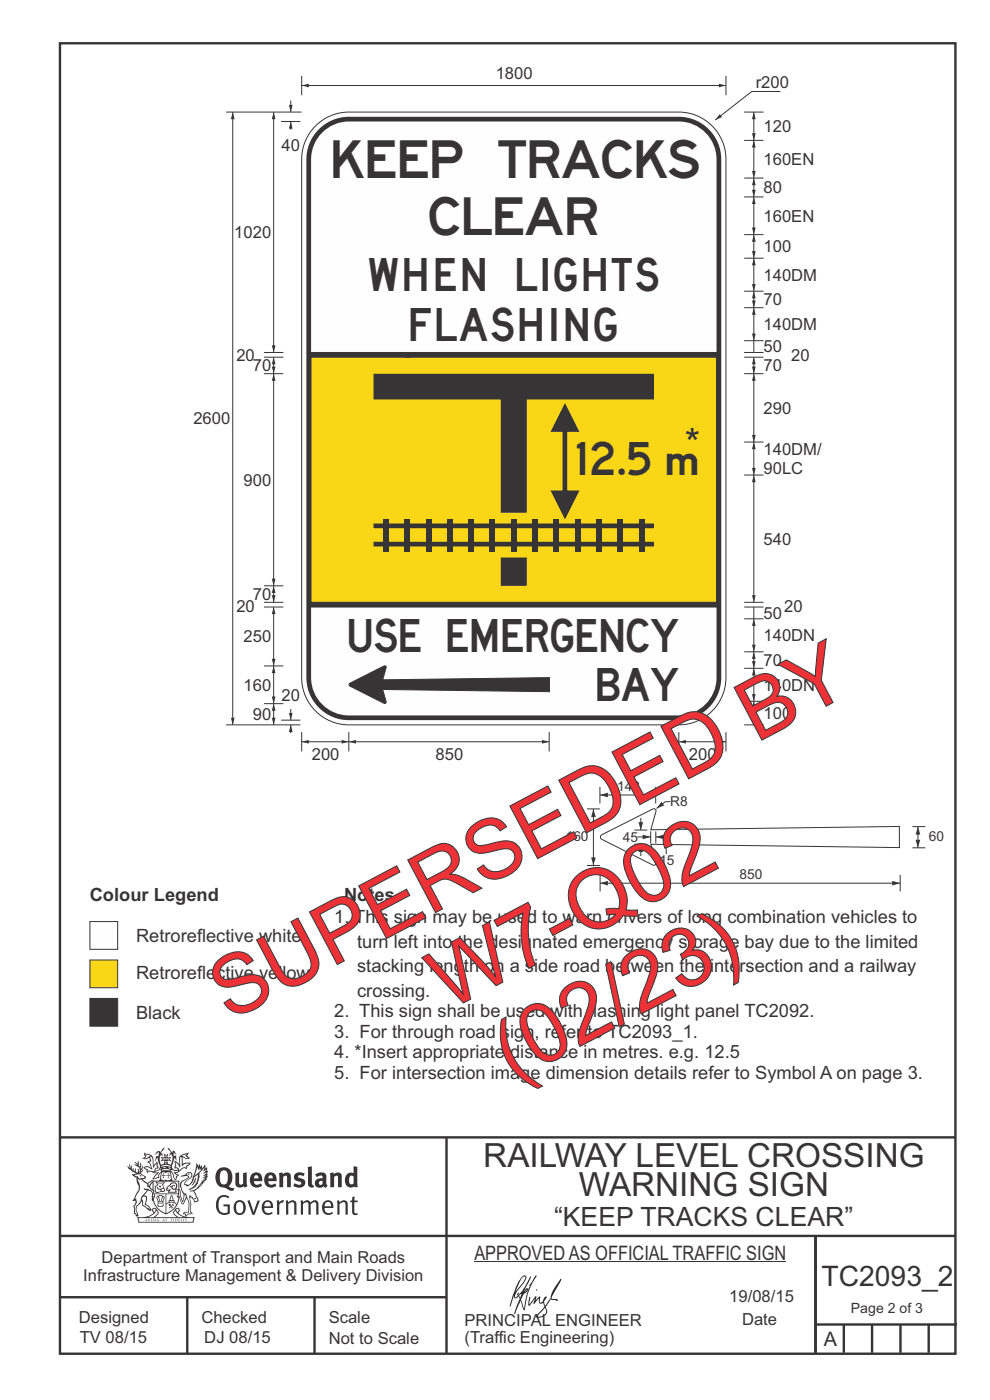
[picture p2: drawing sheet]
<svg xmlns="http://www.w3.org/2000/svg" width="210mm" height="297mm" viewBox="0 0 210 297" stroke-linecap="round" stroke-linejoin="round" font-family="sans-serif">
<path d="M12.7 9.2h190v278h-190zM12.7 241.3h190M94.7 241.4v45.8M12.7 275.2h82M39.7 275.2v12M66.7 275.2v12M173 262.1v24.9M173 281h30M179 281v6M185 281v6M191 281v6M197 281v6" fill="none" stroke="#373435" stroke-width=".51"/>
<path d="M19.1 203.7h5.9v5.8h-5.9z" fill-rule="evenodd" fill="#fad716" stroke="#373435" stroke-width=".21"/>
<path d="M19.1 211.8h5.9v5.9h-5.9z" fill-rule="evenodd" fill="#373435" stroke="#373435" stroke-width=".21"/>
<path d="M19.1 195.5h5.9v5.9h-5.9z" fill-rule="evenodd" fill="#fefefe" stroke="#373435" stroke-width=".21"/>
<path d="M12.7 262.2h190.1" fill="none" stroke="#373435" stroke-width=".51"/>
<path d="M100.6 267.7h66.2" fill="none" stroke="#373435" stroke-width=".21"/>
<g fill="#373435">
<path d="M47 248.4a2.55 2.55 0 0 0 0 2.7l.3 .2a.81 .81 0 0 0 1-1v-.5a1.04 1.04 0 0 0-1.1-1.5zM46.3 248.1a1.82 1.82 0 0 1 2.1-.2 1.82 1.82 0 0 1 .9 1.8 2.29 2.29 0 0 1-.8 2l.7 .3h.5l-.2 .6a2.87 2.87 0 0 1-2-.7 2.12 2.12 0 0 1-1.7-3.1z" fill-rule="evenodd"/>
<path d="M49.9 248.9l.8-.2v2a.46 .46 0 0 0 .3 .6 .46 .46 0 0 0 .6-.3v-2.1l.7-.2v2.4l.2 .5-.5 .3-.3-.3a1.02 1.02 0 0 1-1.2 .3 1.02 1.02 0 0 1-.6-1.1z" fill-rule="evenodd"/>
<path d="M54 249.5l-.1 .5h.9a.49 .49 0 0 0-.2-.6 .49 .49 0 0 0-.6 .1zM53.4 249.1a1.34 1.34 0 0 1 1.6-.2 1.34 1.34 0 0 1 .6 1.5v.2h-1.7a.77 .77 0 0 0 .5 .8 .77 .77 0 0 0 .9-.4l.3 .5a1.59 1.59 0 0 1-2 .2 1.59 1.59 0 0 1-.5-2.1z" fill-rule="evenodd"/>
<path d="M57 249.5l-.1 .5h1a.49 .49 0 0 0-.2-.6 .49 .49 0 0 0-.7 .1zM56.4 249.1a1.34 1.34 0 0 1 1.6-.2 1.34 1.34 0 0 1 .7 1.5v.2h-1.8a.77 .77 0 0 0 .5 .8 .77 .77 0 0 0 .9-.4l.4 .5a1.59 1.59 0 0 1-2.1 .2 1.59 1.59 0 0 1-.5-2.1z" fill-rule="evenodd"/>
<path d="M59.2 248.9l.7-.2 .1 .4a.95 .95 0 0 1 1-.3 .95 .95 0 0 1 .7 .8v2.3h-.8v-2.3a.46 .46 0 0 0-.8 .1v2.2h-.8z" fill-rule="evenodd"/>
<path d="M62.6 249.1a1.75 1.75 0 0 1 2-.1l-.2 .5-.6-.2a.43 .43 0 0 0-.6 .3l.4 .3a1.04 1.04 0 0 1 1.2 1.1 1.04 1.04 0 0 1-1.4 1l-1.2-.4 .3-.6 1 .4 .4-.4a.88 .88 0 0 0-1-.5l-.4-.2-.1-.4z" fill-rule="evenodd"/>
<path d="M65.3 247.6l.8-.2 .1 3.8 .3 .2 .1 .4a.88 .88 0 0 1-1 0 .88 .88 0 0 1-.3-1z" fill-rule="evenodd"/>
<path d="M67.8 250.6a.43 .43 0 0 0-.1 .7 .43 .43 0 0 0 .7-.1v-.7zM66.8 249.1a1.7 1.7 0 0 1 2.4 .1v1.9l.3 .4-.4 .5-.5-.4a1.03 1.03 0 0 1-1.7-.1 1.03 1.03 0 0 1 .8-1.5h.7v-.4a.8 .8 0 0 0-1.2 .1z" fill-rule="evenodd"/>
<path d="M70 248.9l.7-.2 .1 .4a.95 .95 0 0 1 1-.3 .95 .95 0 0 1 .7 .8v2.3h-.8v-2.3a.46 .46 0 0 0-.8 .1v2.2h-.8z" fill-rule="evenodd"/>
<path d="M74.3 249.5a1.48 1.48 0 0 0 0 1.7h.5l.2-.1v-1.5l-.3-.2zM75 247.4l.8 .1 .1 4.4h-.7l-.1-.2a1.26 1.26 0 0 1-1.4 0 1.26 1.26 0 0 1-.5-1.3 1.29 1.29 0 0 1 .4-1.4 1.29 1.29 0 0 1 1.4-.1z" fill-rule="evenodd"/>
<path d="M46.4 253.9a1.72 1.72 0 0 1 2.3 0l-.3 .3a1.24 1.24 0 0 0-1.4-.2 1.24 1.24 0 0 0-.6 1.4 1.49 1.49 0 0 0 1.2 1.9l.7-.1v-1.3h-.8l-.1-.4h1.3v1.9a1.93 1.93 0 0 1-2.2 0 1.93 1.93 0 0 1-.7-2.2l.2-.8z" fill-rule="evenodd"/>
<path d="M50.4 255.1a1.65 1.65 0 0 0 .2 2.2 .99 .99 0 0 0 1-1.4 .78 .78 0 0 0-.4-.8 .78 .78 0 0 0-.8 0zM50 254.9a1.33 1.33 0 0 1 1.6-.1 1.33 1.33 0 0 1 .5 1.4 1.31 1.31 0 0 1-1.3 1.6 1.31 1.31 0 0 1-1.2-1.6v-.6z" fill-rule="evenodd"/>
<path d="M52.5 254.7l.4-.1 .9 2.6 .8-2.5h.5l-1.1 3h-.5z" fill-rule="evenodd"/>
<path d="M56.3 255.2l-.2 .7h1.3a.7 .7 0 0 0-.3-.8 .7 .7 0 0 0-.8 .1zM55.9 255a1.22 1.22 0 0 1 1.5-.2 1.22 1.22 0 0 1 .5 1.5h-1.8a.93 .93 0 0 0 .5 1 .93 .93 0 0 0 1.1-.2l.2 .3a1.43 1.43 0 0 1-1.8 .1 1.43 1.43 0 0 1-.6-1.7z" fill-rule="evenodd"/>
<path d="M58.7 254.7l.4-.1 .1 .5 .4-.4 .6-.1-.2 .5a.66 .66 0 0 0-.8 .7v1.9h-.4z" fill-rule="evenodd"/>
<path d="M60.6 254.7l.4-.1 .1 .5a.94 .94 0 0 1 1-.5 .94 .94 0 0 1 .8 .8v2.3h-.5l-.1-2.5a.81 .81 0 0 0-1.2 .3v2.2h-.4z" fill-rule="evenodd"/>
<path d="M63.7 254.7l.5-.1 .1 .5 .4-.3a.78 .78 0 0 1 1.1 .3 .9 .9 0 0 1 1-.5 .9 .9 0 0 1 .8 .8v2.3h-.5l-.1-2.5a.67 .67 0 0 0-1.1 .3v2.2h-.5v-2.4l-.4-.3-.7 .4v2.3h-.5z" fill-rule="evenodd"/>
<path d="M69 255.2l-.1 .7h1.3a.7 .7 0 0 0-.3-.8 .7 .7 0 0 0-.9 .1zM68.7 255a1.22 1.22 0 0 1 1.5-.2 1.22 1.22 0 0 1 .5 1.5h-1.8a.93 .93 0 0 0 .4 1 .93 .93 0 0 0 1.2-.2l.1 .3a1.44 1.44 0 0 1-1.7 .1 1.44 1.44 0 0 1-.6-1.7z" fill-rule="evenodd"/>
<path d="M71.4 254.7l.5-.1 .1 .5a.94 .94 0 0 1 1-.5 .94 .94 0 0 1 .8 .8v2.3h-.5l-.1-2.5a.81 .81 0 0 0-1.2 .3v2.2h-.4z" fill-rule="evenodd"/>
<path d="M74.7 253.9l.5-.1v.9h.7l-.1 .3h-.6v2.2l.1 .2h.5l.1 .3a.75 .75 0 0 1-1.2-.6v-2.1h-.4v-.3h.4z" fill-rule="evenodd"/>
<path d="M30.8 244.9l1.1 .3-.9 .5h-.4l.6-.5zM31.8 245.4h.2a2.44 2.44 0 0 1 .4 1.9l.1 .5 .7-1-.1 .6 .3 .3a.57 .57 0 0 0-.6 .7l-1-.1-.5 .2 .2-.5-.8-.3 .7-.1 .9 .5 .1-.1-.6-1.3-.2-.2h.5zM30.7 244.4l-.1 .5 .2 .4-.6 .4a1.04 1.04 0 0 0 1.4-.1l.2 .6-.3 .1-.2 .4a.94 .94 0 0 1 .8 1.1l-.2-.1a1.16 1.16 0 0 0-1.5-.1l.3 .4 .4 .2 .1 .5 .2 .1 .1-.2a.94 .94 0 0 1 1.1 .2l.8 .1-1.2 1.2a1.13 1.13 0 0 0 1.2-.2l.4-.1-.1-.4 .5-.8a.83 .83 0 0 0-.6 1.1l-.3-.1-.7 .4 1.1-1.4-.5 .1-.5-.1 1.3-.5-.1-.1-.9 .4v-.3l.2-.2 .3 .1 .1-.3-.2-.4v-.6l-.1-.4-.7 1v-.7a1.42 1.42 0 0 0-1.6-1.8z" fill-rule="evenodd"/>
<path d="M38.5 245.2l.5-.2 .7-.1-.6 .3 .8 .5h-.3zM38.3 245.5l.2-.1 .1 2a1.69 1.69 0 0 1 1.6-.6l-.8 .5 .1 .5a1.1 1.1 0 0 0-1.5 .6l-.1-.5-.2-.2h-.5l.3-.4-.3-.7a1.42 1.42 0 0 1 .8 1.1l.2-.1zM37.1 246.2l.1 1-.2 .3 .1 .4h.5l.1 .2a.96 .96 0 0 1-1.1-.1l-.1 .1a1.06 1.06 0 0 0 1.3 .2v.1a.72 .72 0 0 1-1 .2l.3 .5 .6 .2-.4 .2-.1 .6-.2-.3-.4-1.1-.4-.4 .4 .9a1.54 1.54 0 0 0 .7 1.2l.2-.3a.58 .58 0 0 1 .4-.8l.2-.1h-.3l-.5-.3 .9-.5a.93 .93 0 0 1 1.2-.5v.2l.2-.2 .1-.5a.99 .99 0 0 0 .7-.8l-1.3 .1-.3 .2-.1-1.4 .9 .4 .9-.3h-.4l-.5-.4 .4-.7-.6 .2a1.46 1.46 0 0 0-1.4 2.1v.4l-.2-.4z" fill-rule="evenodd"/>
<path d="M35.6 248.9l.2 .1-.1 .3 .4 .1h-.4v.6l-.1-.6h-.3l.3-.1z" fill-rule="evenodd"/>
<path d="M34.6 248.9l.2 .1v.3l.3 .1h-.3l-.1 .6v-.6h-.4l.4-.1z" fill-rule="evenodd"/>
<path d="M34.3 248.8a.57 .57 0 0 1 .9 .2 .57 .57 0 0 1 .9-.2l.2 1.4h-.2a.57 .57 0 0 1-.9 0 .69 .69 0 0 1-1.1 0zM34.2 248.1l-.3 2.1-.2 .4h3l-.2-.4-.3-2.1h-.2v.2l-.8-.1-.8 .1v-.2z" fill-rule="evenodd"/>
<path d="M34.2 252.4a.3 .3 0 0 0 .6 0 .3 .3 0 0 0-.6 0zM33.3 250.9l.3 .3-.3 .4a.79 .79 0 0 0 0 1.3l.8-.2-.1-.3a.55 .55 0 0 1-.7-.6l.1-.1 .2 .3 .3 .2 .8-.2-.4-.7 .4-.4-.7 .2zM33 250.7l1.1 .2 .9-.2-.4 .6 .4 1.2a.56 .56 0 0 1-.8 .3l-.2 .1a.73 .73 0 0 1-.9 .1 .73 .73 0 0 1-.3-1v-.4l.6-.4z" fill-rule="evenodd"/>
<path d="M35.6 251.8l.7-.4a.58 .58 0 0 1 1-.1 .58 .58 0 0 1-.4 .9l-.3-.3a.43 .43 0 0 1 .6-.4 .57 .57 0 0 0-.8 .2l-.2-.1-.3 .1 .4 .2a.55 .55 0 0 0 .9 .4v.5h-1.3l.3-.4-.1-.1-.6 .1 .2-.3-.2-.1zM35.4 251.8l-.1 .2a.39 .39 0 0 0 .2 .6h.3l-.2 .4h1.9l-.1-.8a.86 .86 0 0 0-.1-1.3 .86 .86 0 0 0-1.3 .4z" fill-rule="evenodd"/>
<path d="M36 254.8h.8v.2h-.8zM36.4 253.8l.2 .8h-.4zM36.4 253.5l-.3 .5-.1 .6h-.2v.4l-.7 .4 .2 .1a1.48 1.48 0 0 1 2.1 .2l.2-.1-.6-.5v-.5h-.2l-.1-.6z" fill-rule="evenodd"/>
<path d="M35.8 255.4l.4 .1 .1 .3 .3-.2-.2-.2a.38 .38 0 0 1 .5 .5l-.2-.2-.3 .2 .3 .2-.3 .3-.1-.4-.4 .4-.1-.2 .4-.3-.1-.1-.2 .1z" fill-rule="evenodd"/>
<path d="M34.5 254h.2v.2l-.2 .6h-.2zM33.6 255.3h.9v.2a.55 .55 0 0 1-.8 .4v-.2l-.2-.1zM33.4 254h.2l.2 .8h-.2zM33.6 255l.8-.1 .1 .2h-.8zM33.8 253.7h.5l-.2 1.1h-.1zM33.3 253.8l-.1 .3 .3 1.1a.48 .48 0 0 0-.1 .6 .48 .48 0 0 0 .5 .2h.5a.49 .49 0 0 0 .2-.8l.3-1.1-.1-.3a1.42 1.42 0 0 0-1.5 0z" fill-rule="evenodd"/>
<path d="M33.7 251.5l.4 .1 .1 .3h-.3z" fill-rule="evenodd"/>
<path d="M41.3 250.1l.3-.2-.2 .8-.6 .8h-.2l.5-.7z" fill-rule="evenodd"/>
<path d="M39.7 249l.3-.2 .5 .2a.88 .88 0 0 1-.6 1.1 1.22 1.22 0 0 0-.8 1.3l.5 .2a.72 .72 0 0 0 .9-.4l.5-.8 .2-.6 .8-.6v.2a2.85 2.85 0 0 1-2 2.9l.1 .1a2.13 2.13 0 0 0 1.9-1.5v-.3a2.01 2.01 0 0 0 .3-1.7l1.1-1.3-.4 1 .7-.5-.7 1 .8-.4-.8 .8 .7-.2-.9 .6 .8-.1-.8 .4h.7l-.8 .3 .3 .2h-.4l.2 .3h-.4l.2 .3h-.4l.1 .2h-.1a2.16 2.16 0 0 1-2 1.1l.1 .2 .4-.1a.76 .76 0 0 1 .7 .8l.5 1.2-.6 .2a1.45 1.45 0 0 0-1.1-1.3l.2 1.8-.1 1.8 .4 .3a1.07 1.07 0 0 0-1.2 .4v-.3l-.5-.2a.87 .87 0 0 1 1.1-.1v-.7a4.4 4.4 0 0 0-.6-3.1l-.1-.3h-.2a2.16 2.16 0 0 1-.7-2.2l.3-.4 1.2-.7a.55 .55 0 0 0-.4-.8zM37.8 252.4a.76 .76 0 0 1 .3 1.1l.6 1.6 .4-1.7 .2 .1a.61 .61 0 0 1-.1 .9l-.3 .8-.2 .1-.7-1.6-.3 .1a1.18 1.18 0 0 0 .1-1.4zM41.8 247.5l.2 .7 .3-.5v.6l.4-.5a1.9 1.9 0 0 1-1.2 1.4l-.3 .3zM38.2 249.6l1.4-.2 .2 .2v.3l-.5 .2a1.26 1.26 0 0 0-.9 1.9l.2 .7a1.84 1.84 0 0 1 .1 2.1l-.4-1.4a.96 .96 0 0 0-.4-1.2l-.4 .2a.78 .78 0 0 1 0 1.3l.1 .3h.4l.4 1.1a.38 .38 0 0 0 .2 .4 .38 .38 0 0 0 .4-.1l.6-1.2a2.94 2.94 0 0 1 .4 2.5l-.1 .4h-.8l-.3 .4v.2l.4-.1 .1 .4 .2 .1a1.02 1.02 0 0 1 1.3-.5v-.4l-.3-.1 .1-1.8-.3-1.3h.1a1.14 1.14 0 0 1 .8 1 .63 .63 0 0 0 .8-.2 .63 .63 0 0 0-.2-.9l-.6-1.2 .9-.6 .2-.4h.3l-.1-.2h.4l-.1-.3h.3l-.1-.3 .5-.1-.2-.2 .6-.4v-.2h-.2l.4-.5h-.3l.3-.5-.4 .1 .4-.5v-.3l-.3 .2 .2-.7-.1-.2-.4 .3v-.8l-.6 .8-.2-.8-.2 .5-.3-.7-.1 .6-.5-.8-.1 1.4-.6 1.8a1.81 1.81 0 0 1-1 1.5l-.6-.2a1.75 1.75 0 0 1 1.1-1.2 .75 .75 0 0 0 .1-1.3 .75 .75 0 0 0-1.2 .4z" fill-rule="evenodd"/>
<path d="M41.2 254.1h.3l.2 .2-.4 .1z" fill-rule="evenodd"/>
<path d="M29.4 258.4h11.6l-.1 .8h-11.4zM31.3 258.2l.5-.1a2.48 2.48 0 0 0 1.4-1.3l.3 .5-.5 .6-.5 .3zM32.5 256.6l.3-.2 .2 .1-.3 .7zM37.2 256.8a2.65 2.65 0 0 0 1.8 1.4h-1.1l-.5-.3-.5-.6zM37.4 256.5l.2-.1 .3 .2-.3 .6zM29.2 258.2l.1 1.2h11.8l.2-1.1-.2-.1a4.1 4.1 0 0 1-3.3-.9l.3-.4-.1-.6a1.06 1.06 0 0 0-1.3 1l.2 .4 .6 .5h-4.7l.3-.1a.84 .84 0 0 0 .6-.8 .84 .84 0 0 0-.5-.8l-.3-.2h-.5l-.1 .6 .3 .4a4.2 4.2 0 0 1-3.4 .9z" fill-rule="evenodd"/>
<path d="M31 258.7l.1 .2h-.2zM31 258.5l-.3 .6 .4-.2 .2 .2z" fill-rule="evenodd"/>
<path d="M31.3 258.6h.3v.4a.25 .25 0 0 0 .2-.1 .25 .25 0 0 0-.1-.3h.1a.29 .29 0 0 1 0 .4 .29 .29 0 0 1-.4 0 .29 .29 0 0 1 0-.4z" fill-rule="evenodd"/>
<path d="M32.2 258.6a.22 .22 0 0 1 .3 .2 .22 .22 0 0 1-.3 .2zM32 258.6l.1 .4a.33 .33 0 0 0 .4 0 .33 .33 0 0 0 0-.4 .33 .33 0 0 0-.5 0z" fill-rule="evenodd"/>
<path d="M32.9 258.7l.1 .2h-.2zM32.9 258.5l-.2 .6 .3-.2 .2 .2z" fill-rule="evenodd"/>
<path d="M33.3 258.6h.2l.1 .1 .2-.1-.2 .2 .2 .3-.3-.3-.1 .3h-.1l.2-.3z" fill-rule="evenodd"/>
<path d="M34.7 258.7l.1 .2h-.2zM34.7 258.5l-.3 .6 .4-.2 .2 .2z" fill-rule="evenodd"/>
<path d="M35 258.5h.5l-.2 .1v.5h-.2l.1-.5z" fill-rule="evenodd"/>
<path d="M36.2 258.6l.3-.1-.1 .1v.2h.1h-.1v.3h-.2z" fill-rule="evenodd"/>
<path d="M36.7 258.6h.2v.5h-.2z" fill-rule="evenodd"/>
<path d="M37.3 258.6a.22 .22 0 0 1 .3 .2 .22 .22 0 0 1-.3 .2zM37.1 258.6v.4a.33 .33 0 0 0 .5 0 .33 .33 0 0 0 0-.4 .33 .33 0 0 0-.5 0z" fill-rule="evenodd"/>
<path d="M37.8 258.6l.4-.1-.2 .1v.2h.1h-.1v.2l.2 .1h-.4z" fill-rule="evenodd"/>
<path d="M38.4 258.6h.2l-.1 .4 .2 .1h-.3z" fill-rule="evenodd"/>
<path d="M38.9 258.6h.2v.5h-.2z" fill-rule="evenodd"/>
<path d="M39.3 258.6h.2h-.1l.2 .3-.2 .2-.1-.1v-.1l.2 .1z" fill-rule="evenodd"/>
<path d="M34.2 247.4a1.51 1.51 0 0 1 2 .2 2.67 2.67 0 0 0-2.1 0zM35.7 247.6l.4 .1 .1 .3-.4-.1zM34.6 247.6h.5l.1 .2h-.4zM34 247.8l.3 .2h-.3zM34.9 246.9l.3-.2 .3 .2zM34.9 245.6l.2 .1v.3h-.2zM35 245.1l.2 .2 .2-.2-.1 .3h-.2zM35.1 246.3h.2l.1 .4-.2-.2-.2 .2zM35.3 245.7l.2-.1v.4h-.2zM34.4 245.7h.3l.1 .3-.4 .1 .2-.2zM35.7 245.7h.3l-.2 .2 .2 .2-.4-.1zM32.7 244.9l1-.5-.1 1-.2-.2-.3 .2-.3 1.1 .5-1 .3 .9a1.84 1.84 0 0 1 .2 1.7l.4 .1a2.48 2.48 0 0 1 2.2 0l.2-.2-.2-.7 .7-1.8 .4 .7-.2-1-.2-.1-.2 .3v-.9l.6 .4-.6-.8-.3 .1-.1 .4-.5-.9-.5-.3 .2 .5 .6 .5-.5 .8 .4-.4a2.06 2.06 0 0 1 0 2.3l-.5-.2-.2-.6 .1-.1 .8 .2-.4-.5 .4-.5-.7 .2-.2-.2 .2-.7-.5 .4-.5-.4 .2 .7-.2 .2-.7-.2 .4 .5-.4 .5 .8-.2 .1 .1-.2 .6-.5 .2a2.02 2.02 0 0 1 0-2.2l.3 .5-.1-.7-.3-.1 .8-1.2-.4 .3-.5 .8-.2-.3a.8 .8 0 0 0-.8 .5z" fill-rule="evenodd"/>
<path d="M29.2 250.1l.3 .1a.61 .61 0 0 1 .8 .4l.3 .2a.8 .8 0 0 1 .6 1l.4 .1 .5 .5a1 1 0 0 1 .5 1.1l-.1 .7v-.5h-.1a.96 .96 0 0 0-.8-1.3l-.2-.2h-.7l-.1-.1-.1 .1 .1 .3h.6l-1.2 1.3-.2 1-.4 .6a1.33 1.33 0 0 0-.5 1.8l.2 .5a1.26 1.26 0 0 1-.5-1.5l-.1-.3a1.56 1.56 0 0 0 .4-1.7l-.3 .2 .2-.5a3.2 3.2 0 0 0 .7-3zM30.4 253.9h.4a2.06 2.06 0 0 1-.1 1.6l.7 .5 .4 .4-.6-.1-.8-.6-.1-.9a.51 .51 0 0 1 .1-.9zM28.6 249.3a1.52 1.52 0 0 1 2.1 .5l-1.1 .2-.2-.1-.1-.4h-.5zM27.5 247v.8l-.3-.4h-.1a3.1 3.1 0 0 0 1.9 1.6l-1 .1 .5 .6 .5 .1 .1 1.1a1.84 1.84 0 0 1-.3 2.5l-.4 .9-.3 .4 .2 .1 .4-.1 .1 .4-.2 .5-.3 .2 .1 1.7h.2l.3 .5 .1 .1 .4-.1-.1-.5a1.3 1.3 0 0 1-.1-1.7l.9-1 .1 1.1 .6 .2 .5 .5 .1-.1 .2 .3h.5a1.85 1.85 0 0 0-1.2-1.4l.1-.3a1.39 1.39 0 0 0 0-1.4l-.5-.1 .5-.5a.66 .66 0 0 1 .9-.4 .66 .66 0 0 1 .3 .9l-.1 .4 .2-.1v.2l-.1 .3 .2 .5 .1-.3a2.24 2.24 0 0 0 .1-2.2 .73 .73 0 0 1-.7-.7 .73 .73 0 0 1 .6-.7v-.2a.94 .94 0 0 0-.9 .8 .48 .48 0 0 1-.1-.6 .48 .48 0 0 1 .5-.2l.5-.3a.51 .51 0 0 0-.8 .2l-.5 .2-1-.8h.6l.2-.5-1.2-.7 .5-.5v-.3l-.5 .4 .1-.2a.69 .69 0 0 0 .2-1v.4l-.2 .3v-1.1l-.3-.2 .1 .6-.1 .2-.4-1.3v.7l-.6-.4 .5 .7-.6-.2 .3 .3a1 1 0 0 1 .7 1.4l-.2-.8v.9l-.5-.2v-.8l-.2 .7-.2-.1-.1-.6-.2 .4-.2-.2 .1-.7-.2 .5z" fill-rule="evenodd"/>
<path d="M29.6 249.4l.2-.1 .3 .2z" fill-rule="evenodd"/>
<path d="M32.4 250.5h5.6v2l-.2-.1v-1.7h-5.2v2.5h5.2v-.8l.1 .2-.1 1.1v-.3h-2.5v4a4.1 4.1 0 0 0 2.6-3.6l.1-.1a4 4 0 0 1-2.8 3.9 4.2 4.2 0 0 1-2.8-4.7l.1 1.2 .1-.1a3.8 3.8 0 0 0 2.5 3.4v-4h-2.5l-.2-.9z" fill-rule="evenodd"/>
<circle cx="40" cy="249.1" r=".17"/>
</g>
<g fill="#252726">
<path d="M111.6 273.7l.2-.2-.5 .7zM110.4 274.5l.3 .1-.3 .7-.3-.4zM110.9 270.9l.5-.1a9.3 9.3 0 0 1-2 3.2l-.1 .2 1-2.5zM110.6 271a14.7 14.7 0 0 0-2.2 4.9l-.3 1.2 .1 .1 .8-2.4a.42 .42 0 0 0 .2 .7 .42 .42 0 0 0 .6-.3l.2-.2 .2 .6-1.1 3.1h.2l1.1-2.8 .6 1.9 .2 .2 .2-.5a13.5 13.5 0 0 1 2-6.2l.5-.5-.2-.2-1.6 2.1 .4-.1a14.9 14.9 0 0 0-1.3 5.1l-.4-1.2a1.39 1.39 0 0 1 .2-1.8l.1-.2a.92 .92 0 0 0 .8-1.2 .75 .75 0 0 0-.7 .7l-.2 .2 1.6-3.4h-.1l-.4 .7a10.5 10.5 0 0 1-2.2 3.2l.2-.4a.32 .32 0 0 0-.4 .2 .32 .32 0 0 0 .1 .4l-.5 .4a3.2 3.2 0 0 1 1.1-2.3l.5-.6a2.49 2.49 0 0 0 .7-1.6l-.3-.2z" fill-rule="evenodd"/>
<path d="M115.6 277.5a1.15 1.15 0 0 1 .1 1.3 1.15 1.15 0 0 1-1.2 .5h-.5zM112.3 275.1l-.3 1.7 .3 .2 1.2-1.5-.3 1.1 1.1-1.2a.94 .94 0 0 0 .4 1.2l.5-.3 .3 .9-1.2 1.3a.98 .98 0 0 0-.5 1 1.9 1.9 0 0 0 2.3-1.3l-.1-.3a1.02 1.02 0 0 1 .3-1.4l.5-.9 1.5 .3-.2-.5v.3l-1.1-.2v-.2l2-3.6 .1-.3-.1-.1-1.8 2.7a6.6 6.6 0 0 1-1.5 3l-.2-.2a1.01 1.01 0 0 1 .4-1.4l.1-.2-.3-.2-.3 .5-.2 .5-.5 .4-.2-.4 .1-.9-.2-.1-.8 .9 .2-.9h-.1l-1.4 1.7 .2-1.4v-.1z" fill-rule="evenodd"/>
<path d="M113.7 273.5l.3 .3h-.3z" fill-rule="evenodd"/>
</g>
<path d="M66.5 27.1a10 10 0 0 1 7.5-3.3h70a10 10 0 0 1 10 10v110a10 10 0 0 1-10 10h-70a10 10 0 0 1-10-10v-110a10 10 0 0 1 2.5-6.7z" fill-rule="evenodd" fill="#fefefe" stroke="#373435" stroke-width=".21"/>
<path d="M67.6 27.4a9 9 0 0 1 6.4-2.6h70a9 9 0 0 1 9 9v110a9 9 0 0 1-9 9h-70a9 9 0 0 1-9-9v-110a9 9 0 0 1 2.6-6.4z" fill-rule="evenodd" fill="#373435"/>
<path d="M68.3 28.1a8 8 0 0 1 5.7-2.3h70a8 8 0 0 1 8 8v110a8 8 0 0 1-8 8h-70a8 8 0 0 1-8-8v-110a8 8 0 0 1 2.3-5.7z" fill-rule="evenodd" fill="#fefefe"/>
<g fill="#373435" stroke="#373435" stroke-width=".21">
<path d="M66 74.8h86v1h-86z" fill-rule="evenodd"/>
<path d="M66 127.8h86v1h-86z" fill-rule="evenodd"/>
</g>
<path d="M66 75.8h86v52h-86z" fill-rule="evenodd" fill="#fad716" stroke="#373435" stroke-width=".21"/>
<path d="M64 16.1v4.1M159.9 131.3v7" fill="none" stroke="#373435" stroke-width=".21"/>
<g fill="#373435">
<path d="M159.5 136.8h.8l-.4 1.5z"/>
<path d="M159.9 131.3l.4 1.5h-.8z"/>
</g>
<path d="M157.8 127.8h4.2M157.8 128.8h4.2M157.8 131.3h4.2M157.8 138.3h4.2M159.9 128.8v2.5M157.8 141.8h4.2M157.8 148.8h4.2M159.9 141.8v7" fill="none" stroke="#373435" stroke-width=".21"/>
<g fill="#373435">
<path d="M159.5 147.3h.8l-.4 1.5z"/>
<path d="M159.9 141.8l.4 1.5h-.8z"/>
</g>
<path d="M159.9 138.3v3.5" fill="none" stroke="#373435" stroke-width=".21"/>
<g fill="#373435">
<path d="M159.5 140.3h.8l-.4 1.5z"/>
<path d="M159.9 138.3l.4 1.5h-.8z"/>
</g>
<path d="M159.9 148.8v5" fill="none" stroke="#373435" stroke-width=".21"/>
<g fill="#373435">
<path d="M159.5 152.3h.8l-.4 1.5z"/>
<path d="M159.9 148.8l.4 1.5h-.8z"/>
</g>
<path d="M157.8 54.8h4.2M159.9 54.8v7M157.8 75.8h4.2M157.8 74.8h4.2M157.8 72.3h4.2M157.8 65.3h4.2M157.8 61.8h4.2M159.9 72.3v2.5M157.8 153.8h4.2" fill="none" stroke="#373435" stroke-width=".21"/>
<g fill="#373435">
<path d="M159.9 54.8l.4 1.5h-.8z"/>
<path d="M159.5 60.3h.8l-.4 1.5z"/>
</g>
<path d="M159.9 61.8v3.5" fill="none" stroke="#373435" stroke-width=".21"/>
<g fill="#373435">
<path d="M159.9 61.8l.4 1.5h-.8z"/>
<path d="M159.5 63.8h.8l-.4 1.5z"/>
</g>
<path d="M159.9 49.8v5" fill="none" stroke="#373435" stroke-width=".21"/>
<g fill="#373435">
<path d="M159.9 49.8l.4 1.5h-.8z"/>
<path d="M159.5 53.3h.8l-.4 1.5z"/>
</g>
<path d="M157.8 49.8h4.2M159.9 65.3v7" fill="none" stroke="#373435" stroke-width=".21"/>
<g fill="#373435">
<path d="M159.9 65.3l.4 1.5h-.8z"/>
<path d="M159.5 70.8h.8l-.4 1.5z"/>
</g>
<path d="M157.8 29.8h4.2M157.8 23.8h4.2M159.9 41.8v8" fill="none" stroke="#373435" stroke-width=".21"/>
<g fill="#373435">
<path d="M159.5 48.3h.8l-.4 1.5z"/>
<path d="M159.9 41.8l.4 1.5h-.8z"/>
</g>
<path d="M159.9 23.8v6" fill="none" stroke="#373435" stroke-width=".21"/>
<g fill="#373435">
<path d="M159.9 23.8l.4 1.5h-.8z"/>
<path d="M159.5 28.3h.8l-.4 1.5z"/>
</g>
<path d="M159.9 100.8v27" fill="none" stroke="#373435" stroke-width=".21"/>
<g fill="#373435">
<path d="M159.5 126.3h.8l-.4 1.5z"/>
<path d="M159.9 100.8l.4 1.5h-.8z"/>
</g>
<path d="M165.5 19.4h-6l-7.8 6.1M157.8 100.8h4.2" fill="none" stroke="#373435" stroke-width=".21"/>
<path d="M152.7 24.2l.5 .6-1.5 .7z" fill="#373435"/>
<path d="M64 18.1h90" fill="none" stroke="#373435" stroke-width=".21"/>
<g fill="#373435">
<path d="M152.5 17.7l1.5 .4-1.5 .4z"/>
<path d="M64 18.1l1.5-.4v.8z"/>
</g>
<path d="M154 16.1v4.1M159.9 93.8v7" fill="none" stroke="#373435" stroke-width=".21"/>
<g fill="#373435">
<path d="M159.9 93.8l.4 1.5h-.8z"/>
<path d="M159.5 99.3h.8l-.4 1.5z"/>
</g>
<path d="M159.9 79.3v14.5M157.8 93.8h4.2" fill="none" stroke="#373435" stroke-width=".21"/>
<g fill="#373435">
<path d="M159.5 92.3h.8l-.4 1.5z"/>
<path d="M159.9 79.3l.4 1.5h-.8z"/>
</g>
<path d="M159.9 37.8v4M157.8 41.8h4.2" fill="none" stroke="#373435" stroke-width=".21"/>
<g fill="#373435">
<path d="M159.9 37.8l.4 1.5h-.8z"/>
<path d="M159.5 40.3h.8l-.4 1.5z"/>
</g>
<path d="M157.8 37.8h4.2M159.9 29.8v8" fill="none" stroke="#373435" stroke-width=".21"/>
<g fill="#373435">
<path d="M159.5 36.3h.8l-.4 1.5z"/>
<path d="M159.9 29.8l.4 1.5h-.8z"/>
</g>
<path d="M159.9 75.8v3.5" fill="none" stroke="#373435" stroke-width=".21"/>
<g fill="#373435">
<path d="M159.9 75.8l.4 1.5h-.8z"/>
<path d="M159.5 77.8h.8l-.4 1.5z"/>
</g>
<path d="M157.8 79.3h4.2M61.7 153.8v1.7" fill="none" stroke="#373435" stroke-width=".21"/>
<path d="M61.7 153.8l.4 1.5h-.8z" fill="#373435"/>
<path d="M58 79.3v45M56 127.8h4.1M59.6 152.8h4.1" fill="none" stroke="#373435" stroke-width=".21"/>
<g fill="#373435">
<path d="M58 79.3l.4 1.5h-.7z"/>
<path d="M57.7 122.8h.7l-.4 1.5z"/>
</g>
<path d="M56 79.3h4.1M61.7 150.4v2.4" fill="none" stroke="#373435" stroke-width=".21"/>
<path d="M61.3 151.3h.8l-.4 1.5z" fill="#373435"/>
<path d="M59.6 25.8h4.1M61.7 25.8v1.7" fill="none" stroke="#373435" stroke-width=".21"/>
<path d="M61.7 25.8l.4 1.5h-.8z" fill="#373435"/>
<path d="M49.4 23.8v130M48 153.8h15.7" fill="none" stroke="#373435" stroke-width=".21"/>
<g fill="#373435">
<path d="M49.4 23.8l.4 1.5h-.8z"/>
<path d="M49 152.3h.8l-.4 1.5z"/>
</g>
<path d="M48 23.8h16M74 157.4h42.5" fill="none" stroke="#373435" stroke-width=".21"/>
<g fill="#373435">
<path d="M74 157.4l1.5-.4v.7z"/>
<path d="M115 157l1.5 .4-1.5 .3z"/>
</g>
<path d="M61.7 21.3v2.5M74 155.3v4.1" fill="none" stroke="#373435" stroke-width=".21"/>
<path d="M61.3 22.3h.8l-.4 1.5z" fill="#373435"/>
<path d="M64 157.4h10M64 155.3v4.1" fill="none" stroke="#373435" stroke-width=".21"/>
<g fill="#373435">
<path d="M72.5 157l1.5 .4-1.5 .3z"/>
<path d="M64 157.4l1.5-.4v.7z"/>
</g>
<path d="M58 23.8v51" fill="none" stroke="#373435" stroke-width=".21"/>
<g fill="#373435">
<path d="M57.7 73.3h.7l-.4 1.5z"/>
<path d="M58 23.8l.4 1.5h-.7z"/>
</g>
<path d="M56 74.8h4.1M58 75.8v3.5" fill="none" stroke="#373435" stroke-width=".21"/>
<g fill="#373435">
<path d="M58 75.8l.4 1.5h-.7z"/>
<path d="M57.7 77.8h.7l-.4 1.5z"/>
</g>
<path d="M56 75.8h4.1M58 124.3v3.5" fill="none" stroke="#373435" stroke-width=".21"/>
<g fill="#373435">
<path d="M58 124.3l.4 1.5h-.7z"/>
<path d="M57.7 126.3h.7l-.4 1.5z"/>
</g>
<path d="M56 124.3h4.1M56 128.8h4.1" fill="none" stroke="#373435" stroke-width=".21"/>
<g fill="#373435">
<path d="M106.2 118.3v6h5.5v-6zM106.2 81.5h5.5v27.3h-5.5z" fill-rule="evenodd"/>
<path d="M79.2 79.3h59.5v5.5h-59.5z" fill-rule="evenodd"/>
<path d="M79.2 114.9h59.5v1h-59.5zM79.2 111.1h59.5v1h-59.5z" fill-rule="evenodd"/>
<path d="M81.3 110h1.2v7h-1.2z" fill-rule="evenodd"/>
<path d="M85.8 110h1.2v7h-1.2z" fill-rule="evenodd"/>
<path d="M90.3 110h1.2v7h-1.2z" fill-rule="evenodd"/>
<path d="M94.8 110h1.2v7h-1.2z" fill-rule="evenodd"/>
<path d="M99.3 110h1.2v7h-1.2z" fill-rule="evenodd"/>
<path d="M103.9 110h1.2v7h-1.2z" fill-rule="evenodd"/>
<path d="M108.4 110h1.2v7h-1.2z" fill-rule="evenodd"/>
<path d="M112.9 110h1.2v7h-1.2z" fill-rule="evenodd"/>
<path d="M117.4 110h1.2v7h-1.2z" fill-rule="evenodd"/>
<path d="M121.9 110h1.2v7h-1.2z" fill-rule="evenodd"/>
<path d="M126.5 110h1.2v7h-1.2z" fill-rule="evenodd"/>
<path d="M135.5 110h1.2v7h-1.2z" fill-rule="evenodd"/>
<path d="M131 110h1.2v7h-1.2z" fill-rule="evenodd"/>
</g>
<path d="M116.8 104.1h6.1l-3.1 6.1zM119.3 91.3h1v13.1h-1zM119.8 85.5l3.1 6.1h-6.1z" fill="#373435"/>
<path d="M74.1 145.1l7.5-3.9 .3 .3-.7 2.7 35.4-.4v2.9l-35.4-.4 .7 2.6-.3 .3-7.4-3.7z" fill-rule="evenodd" fill="#373435" stroke="#373435" stroke-width=".21"/>
<path d="M116.5 155.3v4.1M144 157.4h10M144 155.3v4.1M154 155.3v4.1" fill="none" stroke="#373435" stroke-width=".21"/>
<g fill="#373435">
<path d="M152.5 157l1.5 .4-1.5 .3z"/>
<path d="M144 157.4l1.5-.4v.7z"/>
</g>
<path d="M58 149.3v4.5" fill="none" stroke="#373435" stroke-width=".21"/>
<g fill="#373435">
<path d="M57.7 152.3h.7l-.4 1.5z"/>
<path d="M58 149.3l.4 1.5h-.7z"/>
</g>
<path d="M56 149.3h4.1M58 141.3v8" fill="none" stroke="#373435" stroke-width=".21"/>
<g fill="#373435">
<path d="M58 141.3l.4 1.5h-.7z"/>
<path d="M57.7 147.8h.7l-.4 1.5z"/>
</g>
<path d="M58 128.8v12.5M56 141.3h4.1" fill="none" stroke="#373435" stroke-width=".21"/>
<g fill="#373435">
<path d="M57.7 139.8h.7l-.4 1.5z"/>
<path d="M58 128.8l.4 1.5h-.7z"/>
</g>
<g fill="none" stroke="#373435" stroke-width=".21">
<path d="M124.5 171.6h2.8M127.3 166.9v3.5M127.5 177.2l11.1-5.6a.43 .43 0 0 1 .4 .1 .43 .43 0 0 1 .1 .5l-1 3.8 52.7-.7v4.5l-52.7-.7 1.1 3.9a.46 .46 0 0 1-.3 .5 .46 .46 0 0 1-.5 0l-10.8-5.5-.2-.4zM134.6 179.1h2.7M134.6 176.1h2.7M138 176.4v2.5M139.1 166.9v3.5M139.1 176.4v2.5M193.5 179.9h2.8M193.5 175.4h2.8M124.5 183.6h2.8M127.3 187.4h63.7"/>
<path d="M127.3 185.6v3.5M191 185.6v3.5"/>
</g>
<g fill="#373435">
<path d="M127.3 187.4l1.6-.5v.9z"/>
<path d="M189.3 186.9l1.7 .5-1.7 .4z"/>
</g>
<path d="M139.1 177.6h2.2v3.6" fill="none" stroke="#373435" stroke-width=".21"/>
<path d="M139.1 177.6l1.7-.5v.9z" fill="#373435"/>
<path d="M135.2 177.6h2.8" fill="none" stroke="#373435" stroke-width=".21"/>
<path d="M136.3 177.1l1.7 .5-1.7 .4z" fill="#373435"/>
<path d="M135.9 179.1v2.5" fill="none" stroke="#373435" stroke-width=".21"/>
<path d="M135.9 179.1l.5 1.6h-1z" fill="#373435"/>
<path d="M135.9 173.5v2.6" fill="none" stroke="#373435" stroke-width=".21"/>
<path d="M135.4 174.4h1l-.5 1.7z" fill="#373435"/>
<path d="M142.2 170.1h-1.1l-1.8 1.4" fill="none" stroke="#373435" stroke-width=".21"/>
<path d="M140.3 170.1l.6 .8-1.6 .6z" fill="#373435"/>
<path d="M127.3 168.7h11.8" fill="none" stroke="#373435" stroke-width=".21"/>
<g fill="#373435">
<path d="M127.3 168.7l1.6-.5v.9z"/>
<path d="M137.4 168.2l1.7 .5-1.7 .4z"/>
</g>
<path d="M194.7 175.4v4.4" fill="none" stroke="#373435" stroke-width=".21"/>
<g fill="#373435">
<path d="M194.7 175.4l.5 1.6h-1z"/>
<path d="M194.2 178.2h1l-.5 1.6z"/>
</g>
<path d="M125.9 171.6v12" fill="none" stroke="#373435" stroke-width=".21"/>
<g fill="#373435">
<path d="M125.9 171.6l.5 1.7h-1z"/>
<path d="M125.4 181.9h1l-.5 1.7z"/>
</g>
<g font-size="17.6" fill="#ed3237">
<text x="95.2" y="214.4" transform="rotate(-28 95.2 214.4)">W7-Q02</text>
<text x="48.7" y="216.7" transform="rotate(-28 48.7 216.7)">SUPERSEDED BY</text>
<text x="108.7" y="229.6" transform="rotate(-28 108.7 229.6)">(02/23)</text>
</g>
<text font-size="8.5" fill="#373435" x="145.2" y="97">*</text>
<g font-size="8" fill="#373435">
<text x="70.7" y="37.8">KEEP</text>
<text x="105.7" y="37.8">TRACKS</text>
<text x="91.1" y="49.8">CLEAR</text>
</g>
<g font-size="7.1" fill="#373435">
<text x="102.5" y="247.5">RAILWAY LEVEL CROSSING</text>
<text x="122.8" y="253.8">WARNING SIGN</text>
</g>
<g font-size="7" fill="#373435">
<text x="78.3" y="61.8">WHEN LIGHTS</text>
<text x="87.2" y="72.3">FLASHING</text>
<text x="122.4" y="100.8">12.5</text>
<text x="74.1" y="138.3">USE EMERGENCY</text>
<text x="126.7" y="148.8">BAY</text>
</g>
<text font-size="6" fill="#373435" x="174.3" y="272.9">TC2093_2</text>
<text font-size="5.6" fill="#373435" x="117.5" y="260">“KEEP TRACKS CLEAR”</text>
<text font-size="4.5" fill="#373435" x="141.5" y="100.8">m</text>
<g font-size="4.2" fill="#373435">
<text x="100.6" y="267.2">APPROVED AS OFFICIAL TRAFFIC SIGN</text>
<text x="174.7" y="285.6">A</text>
</g>
<g font-size="3.9" fill="#373435">
<text x="19" y="191.1">Colour Legend</text>
<text x="73" y="191.2">Notes</text>
<text x="70.9" y="195.9">1. This sign may be used to warn drivers of long combination vehicles to</text>
<text x="28.9" y="199.9">Retroreflective white</text>
<text x="75.8" y="201.1">turn left into the designated emergency storage bay due to the limited</text>
<text x="28.9" y="207.6">Retroreflective yellow</text>
<text x="75.8" y="206.3">stacking length on a side road between the intersection and a railway</text>
<text x="70.9" y="215.8">2. This sign shall be used with flashing light panel TC2092.</text>
<text x="75.8" y="211.5">crossing.</text>
<text x="28.9" y="216.1">Black</text>
<text x="70.9" y="220.2">3. For through road sign, refer to TC2093_1.</text>
<text x="70.9" y="224.5">4. *Insert appropriate distance in metres. e.g. 12.5</text>
<text x="70.9" y="228.8">5. For intersection image dimension details refer to Symbol A on page 3.</text>
</g>
<g font-size="3.5" fill="#373435">
<text x="105.2" y="16.9">1800</text>
<text x="160.3" y="18.7">r200</text>
<text x="162" y="28">120</text>
<text x="59.7" y="32.1">40</text>
<text x="162" y="35">160EN</text>
<text x="162" y="41">80</text>
<text x="162" y="47">160EN</text>
<text x="49.7" y="50.5">1020</text>
<text x="162" y="53.5">100</text>
<text x="162" y="59.5">140DM</text>
<text x="162" y="64.8">70</text>
<text x="162" y="70">140DM</text>
<text x="50.1" y="76.5">20</text>
<text x="162" y="74.8">50</text>
<text x="167.8" y="76.5">20</text>
<text x="53.6" y="78.8">70</text>
<text x="162" y="78.8">70</text>
<text x="162" y="87.8">290</text>
<text x="41" y="90">2600</text>
<text x="162" y="96.6">140DM/</text>
<text x="162" y="100.5">90LC</text>
<text x="51.7" y="103">900</text>
<text x="162" y="115.5">540</text>
<text x="50.1" y="129.8">20</text>
<text x="53.6" y="127.3">70</text>
<text x="162" y="131.3">50</text>
<text x="166.4" y="129.8">20</text>
<text x="51.7" y="136.3">250</text>
<text x="162" y="136">140DN</text>
<text x="162" y="141.3">70</text>
<text x="51.7" y="146.5">160</text>
<text x="59.7" y="148.8">20</text>
<text x="162" y="146.5">140DN</text>
<text x="53.6" y="152.8">90</text>
<text x="162" y="152.5">100</text>
<text x="66.1" y="161.3">200</text>
<text x="92.4" y="161.3">850</text>
<text x="146.1" y="161.3">200</text>
<text x="21.6" y="267.9">Department of Transport and Main Roads</text>
<text x="17.7" y="271.8">Infrastructure Management &amp; Delivery Division</text>
<text x="16.7" y="280.6">Designed</text>
<text x="42.7" y="280.6">Checked</text>
<text x="69.7" y="280.6">Scale</text>
<text x="98.5" y="281.3">PRINCIPAL ENGINEER</text>
<text x="154.7" y="276.2">19/08/15</text>
<text x="157.4" y="281.2">Date</text>
<text x="16.9" y="284.8">TV 08/15</text>
<text x="43.3" y="284.9">DJ 08/15</text>
<text x="69.7" y="285.2">Not to Scale</text>
<text x="98.5" y="284.8">(Traffic Engineering)</text>
</g>
<text font-size="3" fill="#373435" x="180.5" y="278.5">Page 2 of 3</text>
<g font-size="2.9" fill="#373435">
<text x="130.9" y="167.8">143</text>
<text x="142.2" y="171.1">R8</text>
<text x="120" y="178.4">160</text>
<text x="132.1" y="178.6">45</text>
<text x="197" y="178.4">60</text>
<text x="139.9" y="183.6">15</text>
<text x="156.9" y="186.5">850</text>
</g>
</svg>
